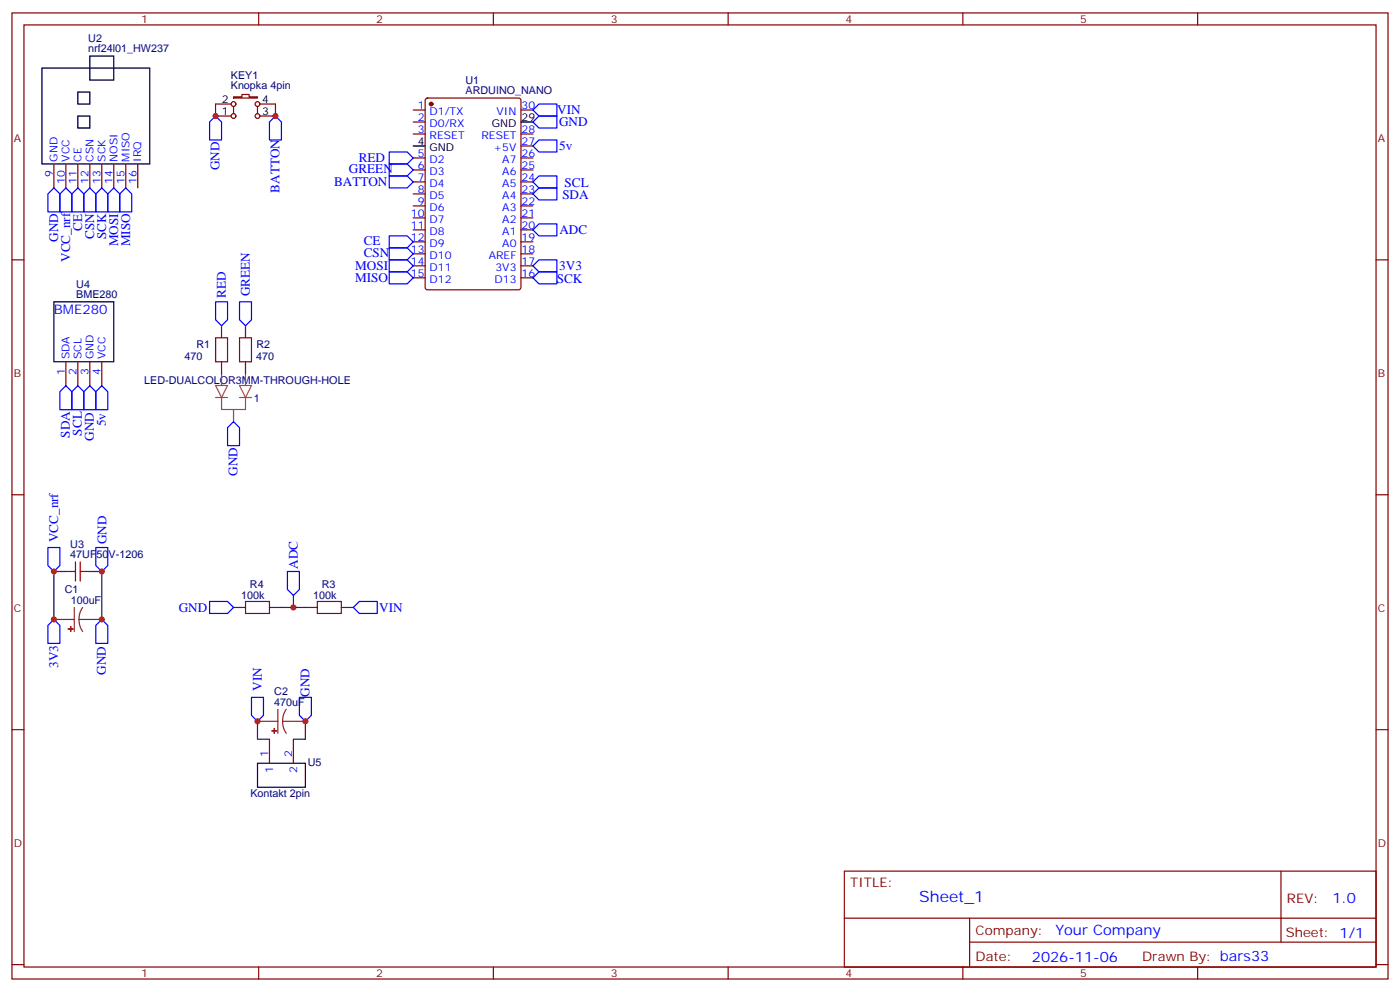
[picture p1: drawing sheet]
<svg xmlns="http://www.w3.org/2000/svg" width="412mm" height="292mm" viewBox="0 0 412 292" stroke-linecap="round" stroke-linejoin="round" font-family="sans-serif">
<g fill="none" stroke="#870000" stroke-width=".35">
<path d="M3.5 3.8h405.4v284.3h-405.4zM7.1 7.3h398.2v277.3h-398.2zM76.2 3.8v3.5M145.3 3.8v3.5M214.5 3.8v3.5M283.6 3.8v3.5M352.8 3.8v3.5M63.5 34.1h4.6M63.5 30.6h4.6M68.8 28.5h2.5v-.7h2.1v.7h2.4v.4h-7zM68.8 31.3v2.1M75.8 31.3v2.1"/>
<path d="M76.6 34.1h4.5M76.6 30.6h4.5M121.7 32.4h3.5M121.7 35.9h3.5M121.7 39.4h3.5M125.5 29.1l.4-.2h26.9l.6 .4 .1 55.3-.5 .6-27.1 .1-.6-.5-.1-55.2zM153.5 32.4h3.5M153.5 39.4h3.5M15.9 48.3v7M19.4 48.3v7M22.9 48.3v7M26.5 48.3v7"/>
<path d="M30 48.3v7M33.5 48.3v7M37 48.3v7M40.6 48.3v7M121.7 46.5h3.5M121.7 50h3.5M121.7 53.6h3.5M121.7 57.1h3.5M153.5 46.5h3.5M153.5 50h3.5M153.5 53.6h3.5M153.5 57.1h3.5"/>
<path d="M153.5 43h3.5M3.5 76.5h3.6M121.7 60.6h3.5M121.7 64.1h3.5M121.7 67.7h3.5M121.7 71.2h3.5M121.7 74.7h3.5M121.7 78.2h3.5M153.5 60.6h3.5M153.5 64.1h3.5M153.5 67.7h3.5M153.5 71.2h3.5"/>
<path d="M153.5 74.7h3.5M153.5 78.2h3.5M405.3 76.5h3.6M65.3 95.9v3.5M72.3 95.9v3.5M121.7 81.8h3.5M153.5 81.8h3.5M19.4 106.5v7M22.9 106.5v7M26.5 106.5v7M30 106.5v7M65.3 106.5v3.5"/>
<path d="M72.3 106.5v3.5M3.5 145.6h3.6M405.3 145.6h3.6M15.9 168.2h3.5M26.5 168.2h3.5M68.8 178.8h3.5M79.4 178.8h3.5M90 178.8h3.5M100.5 178.8h3.6M3.5 214.8h3.6M79.4 217.6v7M86.4 217.6v7"/>
<path d="M405.3 214.8h3.6M248.7 256.4h156.6v28.2h-156.6zM377.3 256.4v20.9M248.7 270.2h156.5M285.6 277.3h119.6M285.6 270.2v14.2M3.5 283.9h3.6M76.2 284.6v3.5M145.3 284.6v3.5M214.5 284.6v3.5M283.6 284.6v3.5M352.8 284.6v3.5"/>
<path d="M405.3 283.9h3.6"/>
<circle cx="68.8" cy="30.6" r=".71"/>
<circle cx="68.8" cy="34.1" r=".71"/>
<circle cx="75.8" cy="34.1" r=".71"/>
<circle cx="75.8" cy="30.6" r=".71"/>
</g>
<circle cx="127" cy="30.6" r=".53" fill="#870000" stroke="#870000" stroke-width=".35"/>
<path d="M26.5 16.5h7v7.1h-7zM12.3 20h31.8v28.3h-31.8zM22.9 27.1h3.6v3.5h-3.6zM22.9 34.1h3.6v3.6h-3.6zM153.5 35.9h3.5M121.7 43h3.5M15.9 88.8h17.6v17.7h-17.6zM75.8 224.6h14.2v7.1h-14.2z" fill="none" stroke="#000" stroke-width=".35"/>
<path d="M63.5 113.5h3.5l-1.7 3.5zM63.5 117h3.5M65.3 110v3.5M65.3 117v3.5h7v-3.5M70.6 113.5h3.5l-1.8 3.5zM70.6 117h3.5M72.3 110v3.5M68.8 120.6v3.5" fill="none" stroke="#a64a4a" stroke-width=".35"/>
<path d="M63.5 99.4h3.5v7.1h-3.5zM70.6 99.4h3.5v7.1h-3.5zM19.4 168.2h2.8M22.2 165.4v5.6M23.6 168.2h2.9M23.6 165.4v5.6M72.3 177h7.1v3.6h-7.1zM93.5 177h7v3.6h-7z" fill="none" stroke="#a10000" stroke-width=".35"/>
<path d="M21.9 178.8v7M24.3 178.8l-.8 1.7-.2 1.8M15.9 182.3h6M23.3 182.3l.2 1.9 .8 1.6M23.3 182.3h6.7M75.8 212.3h6M81.8 208.8v7M83.3 212.3l.2 1.9 .8 1.6M83.3 212.3h6.7M84.3 208.8l-.8 1.7-.2 1.8" fill="none" stroke="#8c2424" stroke-width=".35"/>
<g fill="#8c2424" stroke="#8c2424" stroke-width=".35">
<path d="M20.8 184.4v1.4z"/>
<path d="M20.1 185.1h1.4z"/>
<path d="M80.8 214.4v1.4z"/>
<path d="M80.1 215.1h1.4z"/>
</g>
<g fill="none" stroke="#00f" stroke-width=".35">
<path d="M63.5 34.1l1.8 1.8v5.3h-3.6v-5.3zM81.1 34.1l1.8 1.8v5.3h-3.5v-5.3zM158.7 34.1h5.3v3.6h-5.3l-1.7-1.8zM158.7 30.6h5.3v3.5h-5.3l-1.7-1.7zM15.9 55.3l1.7 1.8v5.3h-3.5v-5.3zM19.4 55.3l1.8 1.8v5.3h-3.6v-5.3zM21.2 57.1l1.7-1.8 1.8 1.8v5.3h-3.5zM26.5 55.3l1.7 1.8v5.3h-3.5v-5.3zM30 55.3l1.7 1.8v5.3h-3.5v-5.3zM33.5 55.3l1.8 1.8v5.3h-3.6v-5.3zM37 55.3l1.8 1.8v5.3h-3.5v-5.3zM114.7 51.8h5.2l1.8 1.8-1.8 1.7h-5.2z"/>
<path d="M114.7 44.7h5.2l1.8 1.8-1.8 1.8h-5.2zM114.7 48.3h5.2l1.8 1.7-1.8 1.8h-5.2zM157 43l1.7-1.8h5.3v3.5h-5.3zM157 53.6l1.7-1.8h5.3v3.5h-5.3zM157 57.1l1.7-1.8h5.3v3.5h-5.3zM114.7 69.4h5.2l1.8 1.8-1.8 1.8h-5.2zM114.7 73h5.2l1.8 1.7-1.8 1.8h-5.2zM114.7 76.5h5.2l1.8 1.7-1.8 1.8h-5.2zM157 78.2l1.7-1.7h5.3v3.5h-5.3zM158.7 65.9h5.3v3.5h-5.3l-1.7-1.7zM63.5 88.8h3.5v5.3l-1.7 1.8-1.8-1.8zM70.6 88.8h3.5v5.3l-1.8 1.8-1.7-1.8z"/>
<path d="M114.7 80h5.2l1.8 1.8-1.8 1.7h-5.2zM157 81.8l1.7-1.8h5.3v3.5h-5.3zM19.4 113.5l1.8 1.8v5.3h-3.6v-5.3zM22.9 113.5l1.8 1.8v5.3h-3.5v-5.3zM24.7 115.3l1.8-1.8 1.7 1.8v5.3h-3.5zM30 113.5l1.7 1.8v5.3h-3.5v-5.3zM68.8 124.1l1.8 1.8v5.3h-3.6v-5.3zM14.1 161.1h3.5v5.3l-1.7 1.8-1.8-1.8zM28.2 161.1h3.5v5.3l-1.7 1.8-1.8-1.8zM61.7 177h5.3l1.8 1.8-1.8 1.8h-5.3zM84.7 168.2h3.5v5.3l-1.8 1.8-1.7-1.8zM104.1 178.8l1.7-1.8h5.3v3.6h-5.3z"/>
<path d="M14.1 184.1l1.8-1.8 1.7 1.8v5.3h-3.5zM28.2 184.1l1.8-1.8 1.7 1.8v5.3h-3.5zM74.1 205.2h3.5v5.3l-1.8 1.8-1.7-1.8zM88.2 205.2h3.5v5.3l-1.7 1.8-1.8-1.8z"/>
</g>
<path d="M63.5 30.6v3.5M81.1 30.6v3.5M15.9 168.2v14.1M30 168.2v14.1M82.9 178.8h7.1M86.4 175.3v3.5M75.8 212.3v5.3h3.6M90 212.3v5.3h-3.6" fill="none" stroke="#008700" stroke-width=".35"/>
<g fill="#c00">
<circle cx="30" cy="182.3" r=".88"/>
<circle cx="30" cy="168.2" r=".88"/>
<circle cx="15.9" cy="182.3" r=".88"/>
<circle cx="15.9" cy="168.2" r=".88"/>
<circle cx="63.5" cy="34.1" r=".88"/>
<circle cx="81.1" cy="34.1" r=".88"/>
<circle cx="86.4" cy="178.8" r=".88"/>
<circle cx="75.8" cy="212.3" r=".88"/>
<circle cx="90" cy="212.3" r=".88"/>
</g>
<text font-size="4.6" fill="#00f" x="270.8" y="265.4">Sheet_1</text>
<g font-size="4.2" fill="#00f">
<text x="392.5" y="265.7">1.0</text>
<text x="310.9" y="275.2">Your Company</text>
<text x="304" y="283">2026-11-06</text>
</g>
<g font-size="3.9" fill="#00f">
<text x="164.2" y="33.6">VIN</text>
<text x="164.7" y="37.2">GND</text>
<text x="105.7" y="47.8">RED</text>
<text x="164.7" y="44.2">5v</text>
<text x="64.7" y="50.1" transform="rotate(-90 64.7 50.1)">GND</text>
<text x="102.8" y="51">GREEN</text>
<text x="82.3" y="56.7" transform="rotate(-90 82.3 56.7)">BATTON</text>
<text x="98.4" y="54.8">BATTON</text>
<text x="165.6" y="58.4">SDA</text>
<text x="166.3" y="54.9">SCL</text>
<text x="17.1" y="71.2" transform="rotate(-90 17.1 71.2)">GND</text>
<text x="24.2" y="67.9" transform="rotate(-90 24.2 67.9)">CE</text>
<text x="27.7" y="70.4" transform="rotate(-90 27.7 70.4)">CSN</text>
<text x="31.2" y="70.4" transform="rotate(-90 31.2 70.4)">SCK</text>
<text x="164.8" y="69">ADC</text>
<text x="20.7" y="77.1" transform="rotate(-90 20.7 77.1)">VCC_nrf</text>
<text x="34.8" y="72.5" transform="rotate(-90 34.8 72.5)">MOSI</text>
<text x="38.3" y="72.5" transform="rotate(-90 38.3 72.5)">MISO</text>
<text x="107.2" y="72.2">CE</text>
<text x="107.2" y="75.7">CSN</text>
<text x="104.6" y="79.6">MOSI</text>
<text x="104.6" y="83.1">MISO</text>
<text x="164" y="83.4">SCK</text>
<text x="164.7" y="79.6">3V3</text>
<text x="66.5" y="87.6" transform="rotate(-90 66.5 87.6)">RED</text>
<text x="73.6" y="87.2" transform="rotate(-90 73.6 87.2)">GREEN</text>
<text x="15.9" y="92.4">BME280</text>
<text x="31.2" y="125.5" transform="rotate(-90 31.2 125.5)">5v</text>
<text x="20.6" y="128.8" transform="rotate(-90 20.6 128.8)">SDA</text>
<text x="24.1" y="128.2" transform="rotate(-90 24.1 128.2)">SCL</text>
<text x="27.6" y="129.8" transform="rotate(-90 27.6 129.8)">GND</text>
<text x="70" y="140" transform="rotate(-90 70 140)">GND</text>
<text x="17.1" y="159.6" transform="rotate(-90 17.1 159.6)">VCC_nrf</text>
<text x="31.3" y="160.2" transform="rotate(-90 31.3 160.2)">GND</text>
<text x="87.7" y="167.4" transform="rotate(-90 87.7 167.4)">ADC</text>
<text x="52.6" y="180">GND</text>
<text x="111.7" y="180.1">VIN</text>
<text x="17.1" y="196.6" transform="rotate(-90 17.1 196.6)">3V3</text>
<text x="31.2" y="198.6" transform="rotate(-90 31.2 198.6)">GND</text>
<text x="77.1" y="203.3" transform="rotate(-90 77.1 203.3)">VIN</text>
<text x="91.2" y="205" transform="rotate(-90 91.2 205)">GND</text>
</g>
<g font-size="3.9" fill="#800">
<text x="250.5" y="261">TITLE:</text>
<text x="379.1" y="265.7">REV:</text>
<text x="287.4" y="275.2">Company:</text>
<text x="378.7" y="275.8">Sheet: 1/1</text>
<text x="287.4" y="282.9">Date:</text>
<text x="336.4" y="282.9">Drawn By: bars33</text>
</g>
<g font-size="3.2" fill="#800">
<text x="41.6" y="6.8">1</text>
<text x="110.8" y="6.8">2</text>
<text x="179.9" y="6.8">3</text>
<text x="249.1" y="6.8">4</text>
<text x="318.2" y="6.8">5</text>
<text x="4.1" y="41.9">A</text>
<text x="405.9" y="41.9">A</text>
<text x="4.1" y="111.1">B</text>
<text x="405.9" y="111.1">B</text>
<text x="4.1" y="180.2">C</text>
<text x="405.9" y="180.2">C</text>
<text x="4.1" y="249.3">D</text>
<text x="405.9" y="249.3">D</text>
<text x="41.6" y="287.6">1</text>
<text x="110.8" y="287.6">2</text>
<text x="179.9" y="287.6">3</text>
<text x="249.1" y="287.6">4</text>
<text x="318.2" y="287.6">5</text>
</g>
<g font-size="3.2" fill="#000080">
<text x="26" y="15.5">nrf24l01_HW237</text>
<text x="26" y="12.5">U2</text>
<text x="68" y="23.1">KEY1</text>
<text x="68" y="26.1">Knopka 4pin</text>
<text x="137.1" y="27.8">ARDUINO_NANO</text>
<text x="137.1" y="24.8">U1</text>
<text x="22.5" y="87.8">BME280</text>
<text x="22.5" y="84.8">U4</text>
<text x="54.3" y="105.9">470</text>
<text x="57.9" y="102.3">R1</text>
<text x="75.5" y="105.9">470</text>
<text x="75.5" y="102.3">R2</text>
<text x="42.5" y="112.9">LED-DUALCOLOR3MM-THROUGH-HOLE</text>
<text x="74.8" y="118.3">1</text>
<text x="20.7" y="161.3">U3</text>
<text x="20.7" y="164.3">47UF50V-1206</text>
<text x="73.6" y="173">R4</text>
<text x="94.8" y="173">R3</text>
<text x="19.1" y="174.6">C1</text>
<text x="20.8" y="177.7">100uF</text>
<text x="71" y="176.3">100k</text>
<text x="92.2" y="176.3">100k</text>
<text x="80.8" y="207.7">470uF</text>
<text x="80.8" y="204.5">C2</text>
<text x="90.7" y="225.4">U5</text>
<text x="73.8" y="234.6">Kontakt 2pin</text>
</g>
<g font-size="3.2">
<text x="65.4" y="33.8">1</text>
<text x="65.4" y="30.3">2</text>
<text x="77.3" y="33.8">3</text>
<text x="77.3" y="30.3">4</text>
<text x="153.6" y="35.6">29</text>
<text x="144.9" y="37.3">GND</text>
<text x="123" y="42.6">4</text>
<text x="126.5" y="44.4">GND</text>
</g>
<g font-size="3.2" fill="#00f">
<text x="123" y="32">1</text>
<text x="123" y="35.6">2</text>
<text x="126.5" y="33.8">D1/TX</text>
<text x="146.3" y="33.8">VIN</text>
<text x="153.6" y="32">30</text>
<text x="123" y="39.1">3</text>
<text x="126.5" y="37.3">D0/RX</text>
<text x="126.5" y="40.9">RESET</text>
<text x="141.8" y="40.9">RESET</text>
<text x="153.6" y="39.1">28</text>
<text x="16.9" y="47.6" transform="rotate(-90 16.9 47.6)">GND</text>
<text x="20.5" y="47.6" transform="rotate(-90 20.5 47.6)">VCC</text>
<text x="24" y="47.6" transform="rotate(-90 24 47.6)">CE</text>
<text x="27.5" y="47.6" transform="rotate(-90 27.5 47.6)">CSN</text>
<text x="31" y="47.6" transform="rotate(-90 31 47.6)">SCK</text>
<text x="34.6" y="47.6" transform="rotate(-90 34.6 47.6)">NOSI</text>
<text x="38.1" y="47.6" transform="rotate(-90 38.1 47.6)">MISO</text>
<text x="41.6" y="47.6" transform="rotate(-90 41.6 47.6)">IRQ</text>
<text x="123" y="46.1">5</text>
<text x="126.5" y="47.9">D2</text>
<text x="145.4" y="44.4">+5V</text>
<text x="148" y="47.9">A7</text>
<text x="153.6" y="46.1">26</text>
<text x="153.6" y="42.6">27</text>
<text x="15.5" y="52" transform="rotate(-90 15.5 52)">9</text>
<text x="123" y="49.7">6</text>
<text x="123" y="53.2">7</text>
<text x="126.5" y="51.4">D3</text>
<text x="148" y="51.4">A6</text>
<text x="153.6" y="53.2">24</text>
<text x="153.6" y="49.7">25</text>
<text x="19" y="54.1" transform="rotate(-90 19 54.1)">10</text>
<text x="22.6" y="54.1" transform="rotate(-90 22.6 54.1)">11</text>
<text x="26.1" y="54.1" transform="rotate(-90 26.1 54.1)">12</text>
<text x="29.6" y="54.1" transform="rotate(-90 29.6 54.1)">13</text>
<text x="33.2" y="54.1" transform="rotate(-90 33.2 54.1)">14</text>
<text x="36.7" y="54.1" transform="rotate(-90 36.7 54.1)">15</text>
<text x="40.2" y="54.1" transform="rotate(-90 40.2 54.1)">16</text>
<text x="123" y="56.7">8</text>
<text x="126.5" y="55">D4</text>
<text x="126.5" y="58.5">D5</text>
<text x="148" y="58.5">A4</text>
<text x="148" y="55">A5</text>
<text x="153.6" y="56.7">23</text>
<text x="121" y="63.8">10</text>
<text x="123" y="60.3">9</text>
<text x="126.5" y="62">D6</text>
<text x="126.5" y="65.5">D7</text>
<text x="148" y="65.5">A2</text>
<text x="148" y="62">A3</text>
<text x="153.6" y="63.8">21</text>
<text x="153.6" y="60.3">22</text>
<text x="121" y="67.3">11</text>
<text x="121" y="70.8">12</text>
<text x="126.5" y="69.1">D8</text>
<text x="148" y="69.1">A1</text>
<text x="153.6" y="70.8">19</text>
<text x="153.6" y="67.3">20</text>
<text x="121" y="74.4">13</text>
<text x="121" y="77.9">14</text>
<text x="126.5" y="72.6">D9</text>
<text x="126.5" y="76.1">D10</text>
<text x="143.9" y="76.1">AREF</text>
<text x="148" y="72.6">A0</text>
<text x="153.6" y="77.9">17</text>
<text x="153.6" y="74.4">18</text>
<text x="121" y="81.4">15</text>
<text x="126.5" y="79.7">D11</text>
<text x="126.5" y="83.2">D12</text>
<text x="145.7" y="83.2">D13</text>
<text x="146" y="79.7">3V3</text>
<text x="153.6" y="81.4">16</text>
<text x="20.5" y="105.8" transform="rotate(-90 20.5 105.8)">SDA</text>
<text x="24" y="105.8" transform="rotate(-90 24 105.8)">SCL</text>
<text x="27.5" y="105.8" transform="rotate(-90 27.5 105.8)">GND</text>
<text x="31" y="105.8" transform="rotate(-90 31 105.8)">VCC</text>
<text x="19" y="110.2" transform="rotate(-90 19 110.2)">1</text>
<text x="22.6" y="110.2" transform="rotate(-90 22.6 110.2)">2</text>
<text x="26.1" y="110.2" transform="rotate(-90 26.1 110.2)">3</text>
<text x="29.6" y="110.2" transform="rotate(-90 29.6 110.2)">4</text>
<text x="79" y="222.9" transform="rotate(-90 79 222.9)">1</text>
<text x="80.4" y="227.4" transform="rotate(-90 80.4 227.4)">1</text>
<text x="86.1" y="222.9" transform="rotate(-90 86.1 222.9)">2</text>
<text x="87.5" y="227.4" transform="rotate(-90 87.5 227.4)">2</text>
</g>
</svg>
